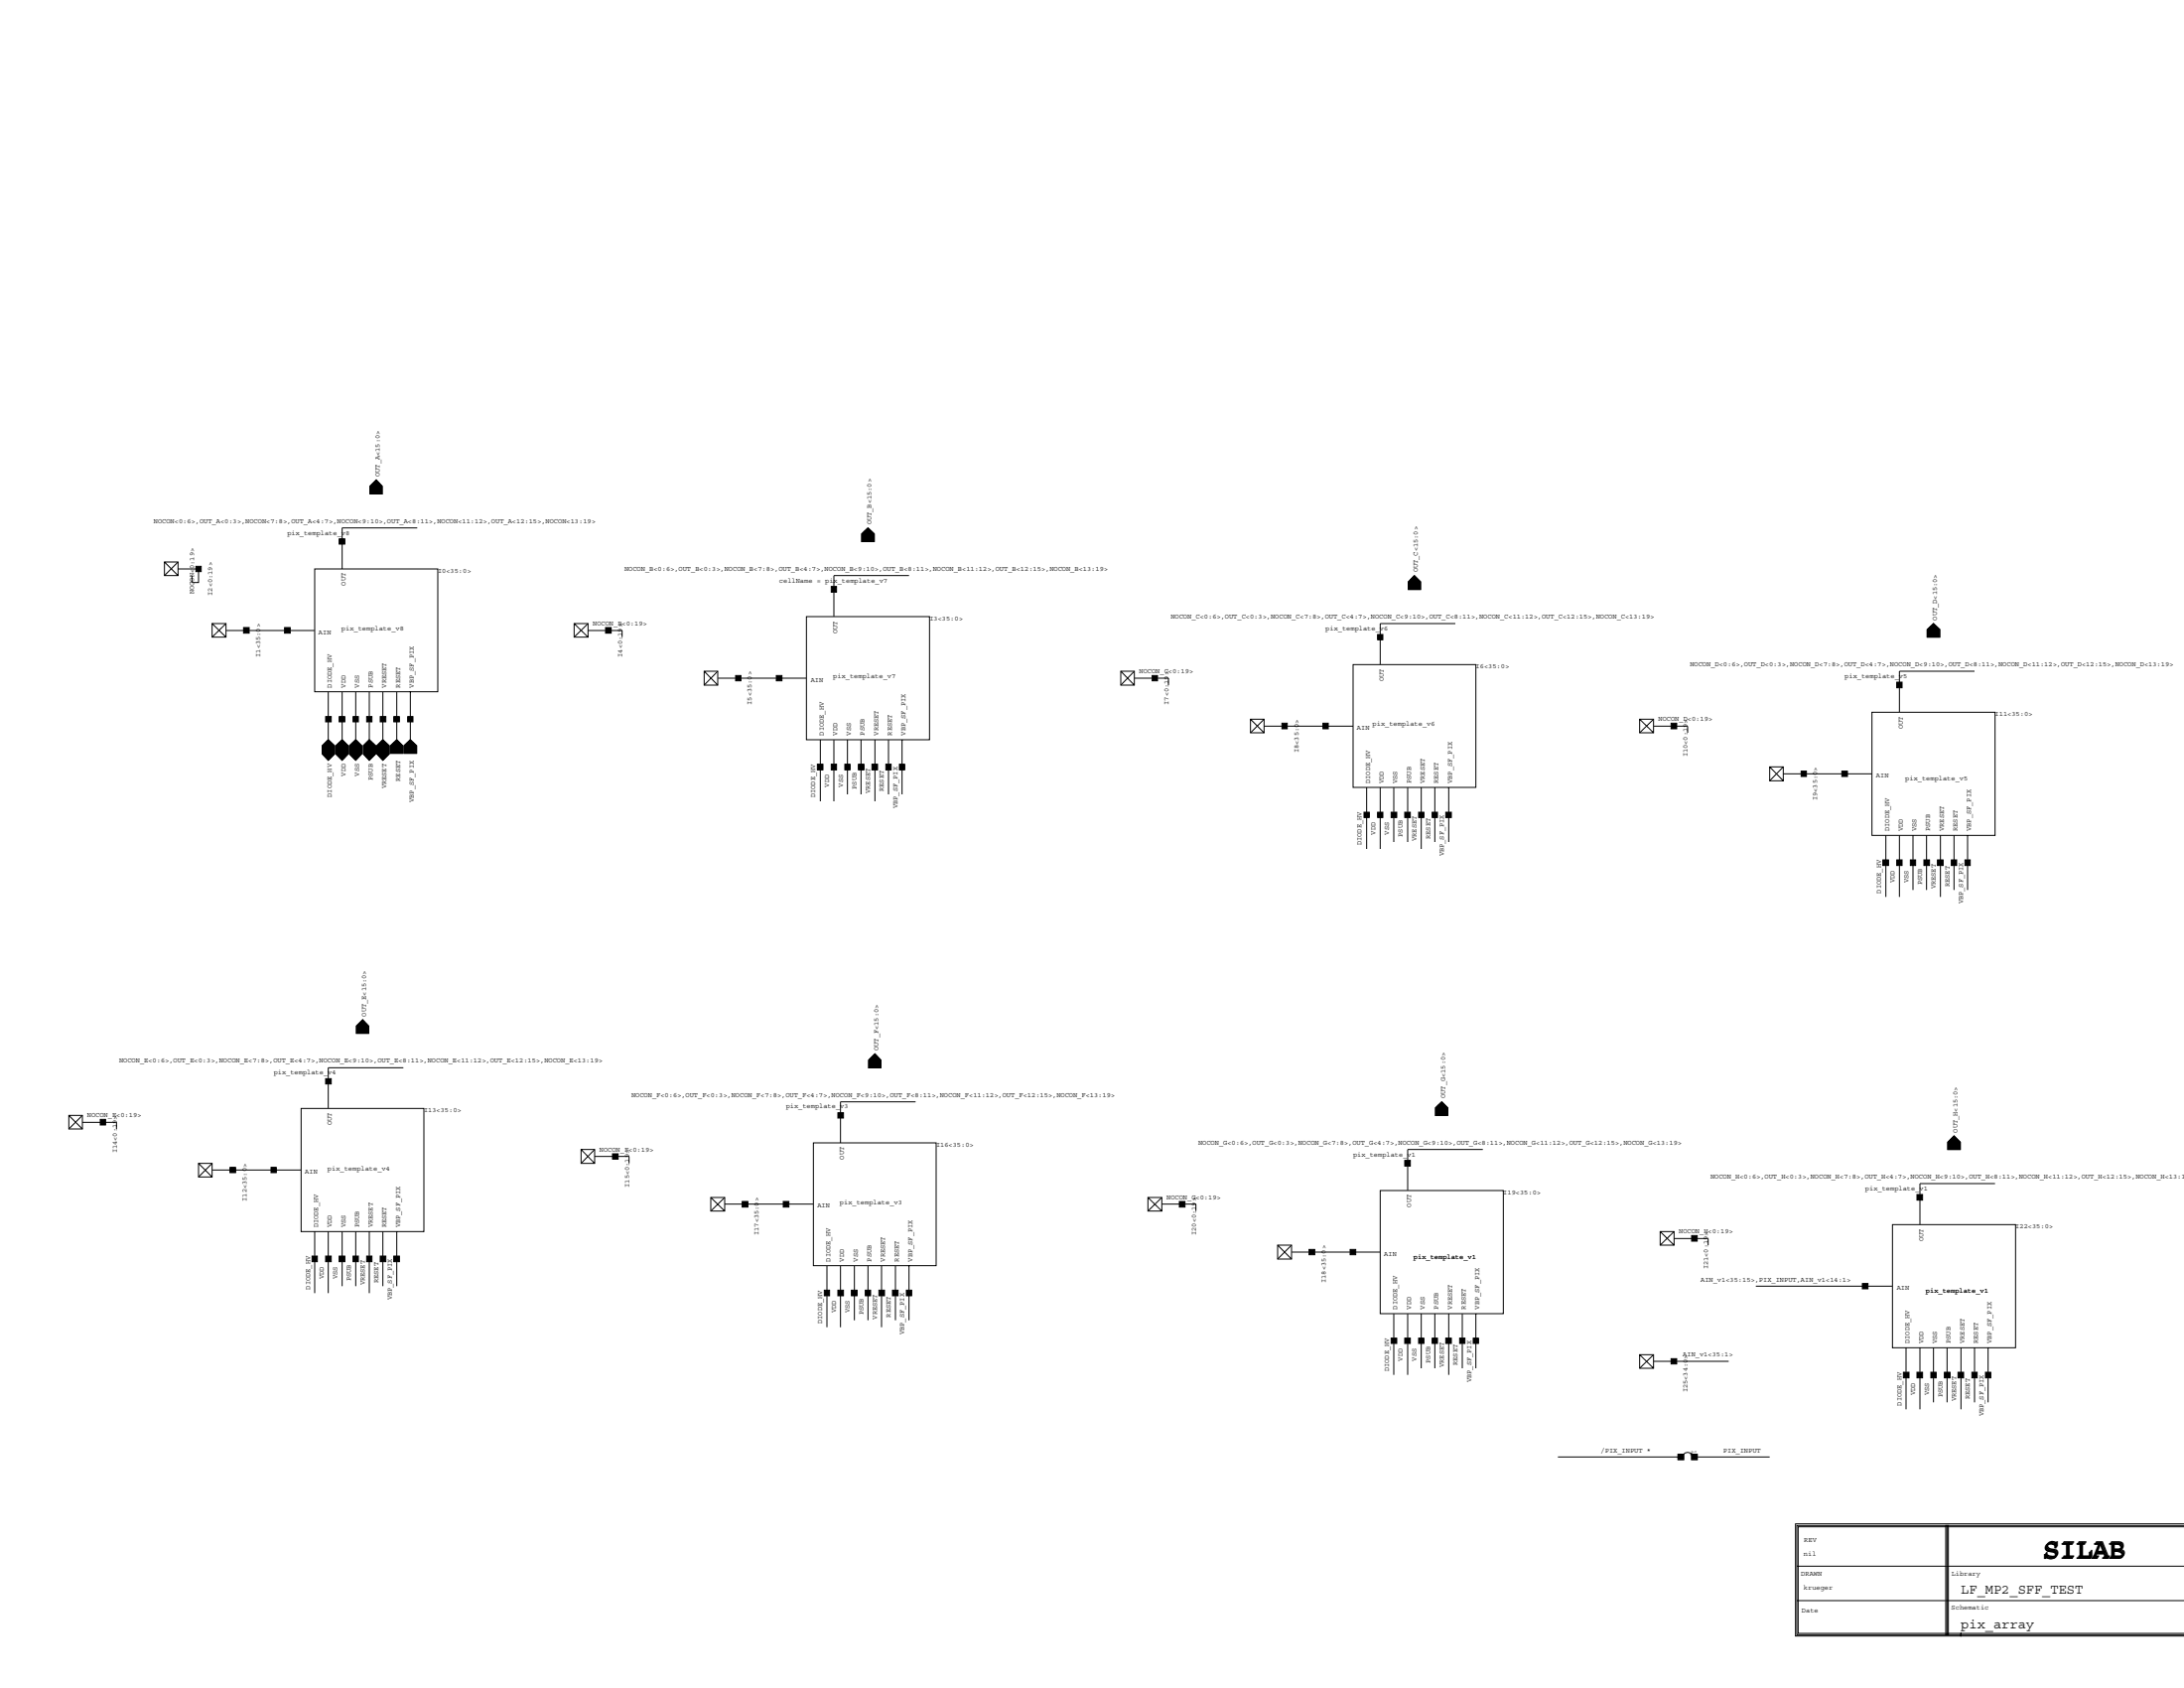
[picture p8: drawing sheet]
<svg xmlns="http://www.w3.org/2000/svg" width="279mm" height="216mm" viewBox="0 0 279 216" stroke-linecap="round" stroke-linejoin="round" font-family="sans-serif">
<g fill="none" stroke="#000" stroke-width=".13">
<path d="M21 71.9h1.8v1.7h-1.8zM21 71.9l1.8 1.7M22.8 72.8h2.6v1.7h-.8v-.9M22.8 71.9l-1.8 1.7M27.1 79.8h1.8v1.7h-1.8zM27.1 79.8l1.8 1.7M28.9 79.8l-1.8 1.7M40.3 72.8h15.7v15.7h-15.7zM47.3 62.2l.8-.8 .8 .8v1h-1.6zM53.4 67.5h-9.6v5.3M73.4 79.8h1.8v1.7h-1.8zM73.4 79.8l1.8 1.7"/>
<path d="M75.2 79.8l-1.8 1.7M103.2 78.9h15.7v15.7h-15.7zM110.2 68.3l.8-.8 .8 .8v1h-1.6zM116.3 73.6h-9.6v5.3M180.9 73.6l.8 .8v1h-1.5v-1zM186.2 79.8h-9.6v5.2M28.9 80.6h11.4M41.2 95.4l.8-.8 .8 .8v1l-.8 .8-.8-.8zM42 88.5v7.9M43 95.4l.8-.8 .7 .8v1l-.7 .8-.8-.8zM43.8 88.5v7.9M44.7 95.4l.8-.8 .8 .8v1l-.8 .8-.8-.8z"/>
<path d="M45.5 88.5v7M46.5 95.4l.7-.8 .8 .8v1l-.8 .8-.7-.8zM47.2 88.5v7M48.2 95.4l.8-.8 .8 .8v1l-.8 .8-.8-.8zM49 88.5v7.9M50 95.4l.8-.8 .7 .8v1h-1.5zM50.8 88.5v7M51.7 95.4l.8-.8 .8 .8v1h-1.6zM52.5 88.5v7M75.2 80.6h4.4v.9M77.5 80.3h.7v.7h-.7zM90.1 85.9h1.7v1.7h-1.7z"/>
<path d="M90.1 85.9l1.7 1.7M91.8 85.9l-1.7 1.7M103.2 86.7h-11.4M104.9 94.6v7.9M106.7 94.6v7.9M108.4 94.6v7M110.2 94.6v7M111.9 94.6v7.9M113.7 94.6v7M115.4 94.6v7M143.4 85.9h1.7v1.7h-1.7zM143.4 85.9l1.7 1.7"/>
<path d="M145.1 86.7h4.4v.9M145.1 85.9l-1.7 1.7M160 92h1.7v1.7h-1.7zM160 92l1.7 1.7M161.7 92.9h11.4M161.7 92l-1.7 1.7M173.1 85h15.7v15.7h-15.7zM209.8 92h1.7v1.7h-1.7zM209.8 92l1.7 1.7M211.5 92.9h4.4v.8M211.5 92l-1.7 1.7M226.4 98.1h1.7v1.8h-1.7z"/>
<path d="M226.4 98.1l1.7 1.8M228.1 99h11.4M228.1 98.1l-1.7 1.8M239.5 91.1h15.7v15.7h-15.7zM246.5 80.5l.9-.7 .8 .7v1h-1.7zM252.6 85.9h-9.6v5.2M174.8 100.7v7.9M176.6 100.7v7.9M178.3 100.7v7M180.1 100.7v7M181.8 100.7v7.9M183.6 100.7v7"/>
<path d="M185.3 100.7v7M241.3 106.8v7.9M243 106.8v7.9M244.7 106.8v7M246.5 106.8v7M248.2 106.8v7.9M250 106.8v7M251.7 106.8v7M45.6 131.2l.8-.8 .8 .8v1h-1.6zM51.6 136.6h-9.6v5.2M111.1 135.6l.8-.8 .8 .8v1h-1.6zM8.8 142.7h1.7v1.7h-1.7z"/>
<path d="M8.8 142.7l1.7 1.7M10.5 143.6h4.4v.8M10.5 142.7l-1.7 1.7M25.4 148.8h1.7v1.7h-1.7zM25.4 148.8l1.7 1.7M27.1 149.6h11.4M27.1 148.8l-1.7 1.7M38.5 141.8h15.7v15.7h-15.7zM40.3 157.5v7.9M42 157.5v7.9M43.8 157.5v7M45.5 157.5v7"/>
<path d="M47.2 157.5v7.9M49 157.5v7M50.8 157.5v7M74.3 147h1.8v1.8h-1.8zM74.3 147l1.8 1.8M76.1 147.9h4.4v.9M76.1 147l-1.8 1.8M90.9 153.2h1.8v1.7h-1.8zM90.9 153.2l1.8 1.7M92.7 154h11.4M92.7 153.2l-1.8 1.7M104.1 146.2h15.7v15.7h-15.7z"/>
<path d="M117.1 140.9h-9.6v5.3M146.9 153.2h1.7v1.7h-1.7zM146.9 153.2l1.7 1.7M148.6 154h4.4v.9M148.6 153.2l-1.7 1.7M163.4 159.3h1.8v1.7h-1.8zM163.4 159.3l1.8 1.7M165.2 159.3l-1.8 1.7M176.6 152.3h15.7v15.7h-15.7zM183.6 141.7l.8-.8 .8 .8v1h-1.6zM189.7 147h-9.6v5.3M212.4 157.5h1.8v1.8h-1.8z"/>
<path d="M212.4 157.5l1.8 1.8M214.2 158.4h4.3v.9M214.2 157.5l-1.8 1.8M242.1 156.6h15.8v15.8h-15.8zM249.2 146.1l.8-.8 .8 .8v.9h-1.6zM255.2 151.4h-9.6v5.2M105.8 161.9v7.9M107.5 161.9v7.9M109.3 161.9v7M111 161.9v7M112.8 161.9v7.9M114.6 161.9v7"/>
<path d="M116.3 161.9v7M165.2 160.1h11.4M178.3 168v7.9M180.1 168v7.9M181.8 168v7M183.6 168v7M185.3 168v7.9M187.1 168v7M188.8 168v7M209.8 173.3h1.7v1.7h-1.7zM209.8 173.3l1.7 1.7M211.5 173.3l-1.7 1.7"/>
<path d="M221.1 174.1h-9.6M224.6 164.5h17.5M243.8 172.4v7.9M245.6 172.4v7.9M247.4 172.4v7M249.1 172.4v7M250.9 172.4v7.9M252.6 172.4v7M254.3 172.4v7M199.3 186.4h15.7M215.4 186a.64 .64 0 0 1 1 0v-.1l-.1 .1h.1M216.8 186.4h9.6"/>
<path d="M248.9 195.1h.4v14h-.4zM249.1 195.1v14M279.4 194.9h-49.7v14.4h21.2v-.4h-20.9v-13.6h49.4M279.4 195.1h-49.5v14h49.5M229.9 204.7h49.5M229.9 200.3h49.5M279.4 208.9h-28.5v.4h28.5"/>
</g>
<g fill="#000" stroke="#000" stroke-width=".13">
<path d="M25.1 72.4h.6v.7h-.6zM43.4 68.9h.7v.7h-.7zM47.3 62.2l.8-.8 .8 .8v1h-1.6zM106.3 75h.7v.7h-.7zM110.2 68.3l.8-.8 .8 .8v1h-1.6zM180.9 73.6l.8 .8v1h-1.5v-1zM31.2 80.3h.7v.7h-.7zM36.4 80.3h.7v.7h-.7zM41.7 91.7h.7v.6h-.7zM41.2 95.4l.8-.8 .8 .8v1l-.8 .8-.8-.8zM43.4 91.7h.7v.6h-.7zM43 95.4l.8-.8 .7 .8v1l-.7 .8-.8-.8z"/>
<path d="M45.2 91.7h.6v.6h-.6zM44.7 95.4l.8-.8 .8 .8v1l-.8 .8-.8-.8zM46.9 91.7h.7v.6h-.7zM47.2 94.6l.8 .8v1l-.8 .8-.7-.8v-1zM48.6 91.7h.8v.6h-.8zM49 94.6l.8 .8v1l-.8 .8-.8-.8v-1zM50.4 91.7h.7v.6h-.7zM50 95.4l.8-.8 .7 .8v1h-1.5zM52.2 91.7h.6v.6h-.6zM51.7 95.4l.8-.8 .8 .8v1h-1.6zM94.1 86.4h.7v.7h-.7zM99.3 86.4h.7v.7h-.7z"/>
<path d="M104.6 97.7h.7v.8h-.7zM106.3 97.7h.7v.8h-.7zM108.1 97.7h.7v.8h-.7zM109.8 97.7h.7v.8h-.7zM111.5 97.7h.8v.8h-.8zM113.3 97.7h.7v.8h-.7zM115.1 97.7h.6v.8h-.6zM147.4 86.4h.7v.7h-.7zM164 92.5h.7v.7h-.7zM169.2 92.5h.7v.7h-.7zM176.2 81.2h.7v.6h-.7zM213.8 92.5h.7v.7h-.7z"/>
<path d="M230.4 98.6h.7v.7h-.7zM235.6 98.6h.7v.7h-.7zM242.7 87.2h.6v.8h-.6zM246.5 80.5l.9-.7 .8 .7v1h-1.7zM174.5 103.9h.7v.7h-.7zM176.2 103.9h.7v.7h-.7zM178 103.9h.7v.7h-.7zM179.7 103.9h.7v.7h-.7zM181.5 103.9h.7v.7h-.7zM183.2 103.9h.7v.7h-.7zM185 103.9h.7v.7h-.7zM240.9 110h.7v.7h-.7z"/>
<path d="M242.7 110h.6v.7h-.6zM244.4 110h.7v.7h-.7zM246.1 110h.7v.7h-.7zM247.9 110h.7v.7h-.7zM249.6 110h.7v.7h-.7zM251.4 110h.7v.7h-.7zM41.7 138h.7v.6h-.7zM45.6 131.2l.8-.8 .8 .8v1h-1.6zM111.1 135.6l.8-.8 .8 .8v1h-1.6zM12.8 143.2h.7v.7h-.7zM29.4 149.3h.7v.7h-.7zM34.7 149.3h.6v.7h-.6z"/>
<path d="M78.4 147.6h.7v.7h-.7zM95 153.7h.7v.7h-.7zM100.2 153.7h.7v.7h-.7zM107.2 142.3h.7v.7h-.7zM150.9 153.7h.7v.7h-.7zM167.5 159.8h.7v.7h-.7zM172.7 159.8h.7v.7h-.7zM179.7 148.4h.7v.7h-.7zM183.6 141.7l.8-.8 .8 .8v1h-1.6zM216.4 158h.7v.7h-.7zM245.2 152.8h.8v.7h-.8zM249.2 146.1l.8-.8 .8 .8v.9h-1.6z"/>
<path d="M39.9 160.7h.7v.7h-.7zM41.7 160.7h.7v.7h-.7zM43.4 160.7h.7v.7h-.7zM45.2 160.7h.6v.7h-.6zM46.9 160.7h.7v.7h-.7zM48.6 160.7h.8v.7h-.8zM50.4 160.7h.7v.7h-.7zM105.5 165h.6v.7h-.6zM107.2 165h.7v.7h-.7zM108.9 165h.7v.7h-.7zM110.7 165h.7v.7h-.7zM112.4 165h.8v.7h-.8z"/>
<path d="M114.2 165h.7v.7h-.7zM116 165h.6v.7h-.6zM178 171.2h.7v.6h-.7zM179.7 171.2h.7v.6h-.7zM181.5 171.2h.7v.6h-.7zM183.2 171.2h.7v.6h-.7zM185 171.2h.7v.6h-.7zM186.7 171.2h.7v.6h-.7zM188.5 171.2h.6v.6h-.6zM213.8 173.8h.7v.7h-.7zM238.3 164.2h.7v.6h-.7zM243.5 175.5h.7v.7h-.7z"/>
<path d="M245.2 175.5h.8v.7h-.8zM247 175.5h.7v.7h-.7zM248.8 175.5h.7v.7h-.7zM250.5 175.5h.7v.7h-.7zM252.3 175.5h.6v.7h-.6zM254 175.5h.7v.7h-.7zM214.7 186h.7v.7h-.7zM216.4 186h.7v.7h-.7z"/>
</g>
<path d="M77.5 80.3h.7v.7h-.7z" fill="#000"/>
<text font-size="3.5" x="261.3" y="199.5">SILAB</text>
<g font-size="1.7">
<text x="250.9" y="203.8">LF_MP2_SFF_TEST</text>
<text x="250.9" y="208.2">pix_array</text>
</g>
<g font-size=".9">
<text x="48.6" y="61" transform="rotate(-90 48.6 61)">OUT_A&lt;15:0&gt;</text>
<text x="19.7" y="66.9">NOCON&lt;0:6&gt;,OUT_A&lt;0:3&gt;,NOCON&lt;7:8&gt;,OUT_A&lt;4:7&gt;,NOCON&lt;9:10&gt;,OUT_A&lt;8:11&gt;,NOCON&lt;11:12&gt;,OUT_A&lt;12:15&gt;,NOCON&lt;13:19&gt;</text>
<text x="36.7" y="68.4">pix_template_v8</text>
<text x="111.5" y="67.1" transform="rotate(-90 111.5 67.1)">OUT_B&lt;15:0&gt;</text>
<text x="24.8" y="76" transform="rotate(-90 24.8 76)">NOCON&lt;0:19&gt;</text>
<text x="27.2" y="76.2" transform="rotate(-90 27.2 76.2)">I2&lt;0:19&gt;</text>
<text x="44.2" y="74.9" transform="rotate(-90 44.2 74.9)">OUT</text>
<text x="56" y="73.2">I0&lt;35:0&gt;</text>
<text x="79.9" y="73">NOCON_B&lt;0:6&gt;,OUT_B&lt;0:3&gt;,NOCON_B&lt;7:8&gt;,OUT_B&lt;4:7&gt;,NOCON_B&lt;9:10&gt;,OUT_B&lt;8:11&gt;,NOCON_B&lt;11:12&gt;,OUT_B&lt;12:15&gt;,NOCON_B&lt;13:19&gt;</text>
<text x="99.7" y="74.5">cellName = pix_template_v7</text>
<text x="181.4" y="73.2" transform="rotate(-90 181.4 73.2)">OUT_C&lt;15:0&gt;</text>
<text x="40.8" y="81.1">AIN</text>
<text x="43.7" y="80.6">pix_template_v8</text>
<text x="75.8" y="80">NOCON_B&lt;0:19&gt;</text>
<text x="107.1" y="81" transform="rotate(-90 107.1 81)">OUT</text>
<text x="118.9" y="79.3">I3&lt;35:0&gt;</text>
<text x="149.8" y="79.1">NOCON_C&lt;0:6&gt;,OUT_C&lt;0:3&gt;,NOCON_C&lt;7:8&gt;,OUT_C&lt;4:7&gt;,NOCON_C&lt;9:10&gt;,OUT_C&lt;8:11&gt;,NOCON_C&lt;11:12&gt;,OUT_C&lt;12:15&gt;,NOCON_C&lt;13:19&gt;</text>
<text x="169.6" y="80.6">pix_template_v6</text>
<text x="247.8" y="79.3" transform="rotate(-90 247.8 79.3)">OUT_D&lt;15:0&gt;</text>
<text x="33.3" y="84.1" transform="rotate(-90 33.3 84.1)">I1&lt;35:0&gt;</text>
<text x="42.4" y="88" transform="rotate(-90 42.4 88)">DIODE_HV</text>
<text x="44.2" y="88" transform="rotate(-90 44.2 88)">VDD</text>
<text x="46" y="88" transform="rotate(-90 46 88)">VSS</text>
<text x="47.7" y="88" transform="rotate(-90 47.7 88)">PSUB</text>
<text x="49.4" y="88" transform="rotate(-90 49.4 88)">VRESET</text>
<text x="51.2" y="88" transform="rotate(-90 51.2 88)">RESET</text>
<text x="52.9" y="88" transform="rotate(-90 52.9 88)">VBP_SF_PIX</text>
<text x="79.6" y="84.1" transform="rotate(-90 79.6 84.1)">I4&lt;0:19&gt;</text>
<text x="103.7" y="87.2">AIN</text>
<text x="106.6" y="86.8">pix_template_v7</text>
<text x="145.7" y="86.1">NOCON_C&lt;0:19&gt;</text>
<text x="177" y="87.1" transform="rotate(-90 177 87.1)">OUT</text>
<text x="188.8" y="85.4">I6&lt;35:0&gt;</text>
<text x="216.2" y="85.3">NOCON_D&lt;0:6&gt;,OUT_D&lt;0:3&gt;,NOCON_D&lt;7:8&gt;,OUT_D&lt;4:7&gt;,NOCON_D&lt;9:10&gt;,OUT_D&lt;8:11&gt;,NOCON_D&lt;11:12&gt;,OUT_D&lt;12:15&gt;,NOCON_D&lt;13:19&gt;</text>
<text x="236" y="86.7">pix_template_v5</text>
<text x="96.2" y="90.1" transform="rotate(-90 96.2 90.1)">I5&lt;35:0&gt;</text>
<text x="105.4" y="94.1" transform="rotate(-90 105.4 94.1)">DIODE_HV</text>
<text x="107.1" y="94.1" transform="rotate(-90 107.1 94.1)">VDD</text>
<text x="108.9" y="94.1" transform="rotate(-90 108.9 94.1)">VSS</text>
<text x="110.6" y="94.1" transform="rotate(-90 110.6 94.1)">PSUB</text>
<text x="112.4" y="94.1" transform="rotate(-90 112.4 94.1)">VRESET</text>
<text x="114.1" y="94.1" transform="rotate(-90 114.1 94.1)">RESET</text>
<text x="115.8" y="94.1" transform="rotate(-90 115.8 94.1)">VBP_SF_PIX</text>
<text x="149.5" y="90.1" transform="rotate(-90 149.5 90.1)">I7&lt;0:19&gt;</text>
<text x="173.6" y="93.3">AIN</text>
<text x="175.6" y="92.9">pix_template_v6</text>
<text x="212.2" y="92.2">NOCON_D&lt;0:19&gt;</text>
<text x="243.4" y="93.3" transform="rotate(-90 243.4 93.3)">OUT</text>
<text x="255.2" y="91.5">I11&lt;35:0&gt;</text>
<text x="42.4" y="102" transform="rotate(-90 42.4 102)">DIODE_HV</text>
<text x="44.2" y="99.3" transform="rotate(-90 44.2 99.3)">VDD</text>
<text x="46" y="99.3" transform="rotate(-90 46 99.3)">VSS</text>
<text x="47.7" y="99.8" transform="rotate(-90 47.7 99.8)">PSUB</text>
<text x="49.4" y="100.9" transform="rotate(-90 49.4 100.9)">VRESET</text>
<text x="51.2" y="99.9" transform="rotate(-90 51.2 99.9)">RESET</text>
<text x="106" y="100.7" transform="rotate(-90 106 100.7)">VDD</text>
<text x="107.8" y="100.7" transform="rotate(-90 107.8 100.7)">VSS</text>
<text x="109.6" y="100.9" transform="rotate(-90 109.6 100.9)">PSUB</text>
<text x="111.3" y="101.5" transform="rotate(-90 111.3 101.5)">VRESET</text>
<text x="113" y="101.2" transform="rotate(-90 113 101.2)">RESET</text>
<text x="166.1" y="96.3" transform="rotate(-90 166.1 96.3)">I8&lt;35:0&gt;</text>
<text x="175.3" y="100.2" transform="rotate(-90 175.3 100.2)">DIODE_HV</text>
<text x="177" y="100.2" transform="rotate(-90 177 100.2)">VDD</text>
<text x="178.8" y="100.2" transform="rotate(-90 178.8 100.2)">VSS</text>
<text x="180.5" y="100.2" transform="rotate(-90 180.5 100.2)">PSUB</text>
<text x="182.3" y="100.2" transform="rotate(-90 182.3 100.2)">VRESET</text>
<text x="184" y="100.2" transform="rotate(-90 184 100.2)">RESET</text>
<text x="185.8" y="100.2" transform="rotate(-90 185.8 100.2)">VBP_SF_PIX</text>
<text x="215.9" y="96.8" transform="rotate(-90 215.9 96.8)">I10&lt;0:19&gt;</text>
<text x="240" y="99.4">AIN</text>
<text x="243.7" y="99.8">pix_template_v5</text>
<text x="52.9" y="102.6" transform="rotate(-90 52.9 102.6)">VBP_SF_PIX</text>
<text x="104.3" y="102" transform="rotate(-90 104.3 102)">DIODE_HV</text>
<text x="114.8" y="103.4" transform="rotate(-90 114.8 103.4)">VBP_SF_PIX</text>
<text x="176" y="106.8" transform="rotate(-90 176 106.8)">VDD</text>
<text x="177.7" y="106.8" transform="rotate(-90 177.7 106.8)">VSS</text>
<text x="179.5" y="107" transform="rotate(-90 179.5 107)">PSUB</text>
<text x="181.2" y="107.6" transform="rotate(-90 181.2 107.6)">VRESET</text>
<text x="183" y="107.3" transform="rotate(-90 183 107.3)">RESET</text>
<text x="232.5" y="102.4" transform="rotate(-90 232.5 102.4)">I9&lt;35:0&gt;</text>
<text x="241.7" y="106.3" transform="rotate(-90 241.7 106.3)">DIODE_HV</text>
<text x="243.4" y="106.3" transform="rotate(-90 243.4 106.3)">VDD</text>
<text x="245.2" y="106.3" transform="rotate(-90 245.2 106.3)">VSS</text>
<text x="246.9" y="106.3" transform="rotate(-90 246.9 106.3)">PSUB</text>
<text x="248.7" y="106.3" transform="rotate(-90 248.7 106.3)">VRESET</text>
<text x="250.4" y="106.3" transform="rotate(-90 250.4 106.3)">RESET</text>
<text x="252.2" y="106.3" transform="rotate(-90 252.2 106.3)">VBP_SF_PIX</text>
<text x="174.2" y="108.1" transform="rotate(-90 174.2 108.1)">DIODE_HV</text>
<text x="184.7" y="109.5" transform="rotate(-90 184.7 109.5)">VBP_SF_PIX</text>
<text x="242.4" y="112.9" transform="rotate(-90 242.4 112.9)">VDD</text>
<text x="244.1" y="112.9" transform="rotate(-90 244.1 112.9)">VSS</text>
<text x="245.9" y="113.2" transform="rotate(-90 245.9 113.2)">PSUB</text>
<text x="247.6" y="113.7" transform="rotate(-90 247.6 113.7)">VRESET</text>
<text x="249.4" y="113.4" transform="rotate(-90 249.4 113.4)">RESET</text>
<text x="240.6" y="114.2" transform="rotate(-90 240.6 114.2)">DIODE_HV</text>
<text x="251.1" y="115.6" transform="rotate(-90 251.1 115.6)">VBP_SF_PIX</text>
<text x="46.8" y="130" transform="rotate(-90 46.8 130)">OUT_E&lt;15:0&gt;</text>
<text x="15.2" y="135.9">NOCON_E&lt;0:6&gt;,OUT_E&lt;0:3&gt;,NOCON_E&lt;7:8&gt;,OUT_E&lt;4:7&gt;,NOCON_E&lt;9:10&gt;,OUT_E&lt;8:11&gt;,NOCON_E&lt;11:12&gt;,OUT_E&lt;12:15&gt;,NOCON_E&lt;13:19&gt;</text>
<text x="35" y="137.4">pix_template_v4</text>
<text x="112.4" y="134.4" transform="rotate(-90 112.4 134.4)">OUT_F&lt;15:0&gt;</text>
<text x="11.2" y="142.9">NOCON_E&lt;0:19&gt;</text>
<text x="42.4" y="143.9" transform="rotate(-90 42.4 143.9)">OUT</text>
<text x="54.2" y="142.2">I13&lt;35:0&gt;</text>
<text x="80.8" y="140.3">NOCON_F&lt;0:6&gt;,OUT_F&lt;0:3&gt;,NOCON_F&lt;7:8&gt;,OUT_F&lt;4:7&gt;,NOCON_F&lt;9:10&gt;,OUT_F&lt;8:11&gt;,NOCON_F&lt;11:12&gt;,OUT_F&lt;12:15&gt;,NOCON_F&lt;13:19&gt;</text>
<text x="100.5" y="141.8">pix_template_v3</text>
<text x="184.9" y="140.5" transform="rotate(-90 184.9 140.5)">OUT_G&lt;15:0&gt;</text>
<text x="14.9" y="147.5" transform="rotate(-90 14.9 147.5)">I14&lt;0:19&gt;</text>
<text x="41.9" y="149.7">pix_template_v4</text>
<text x="76.7" y="147.3">NOCON_F&lt;0:19&gt;</text>
<text x="108" y="148.3" transform="rotate(-90 108 148.3)">OUT</text>
<text x="119.8" y="146.6">I16&lt;35:0&gt;</text>
<text x="153.3" y="146.4">NOCON_G&lt;0:6&gt;,OUT_G&lt;0:3&gt;,NOCON_G&lt;7:8&gt;,OUT_G&lt;4:7&gt;,NOCON_G&lt;9:10&gt;,OUT_G&lt;8:11&gt;,NOCON_G&lt;11:12&gt;,OUT_G&lt;12:15&gt;,NOCON_G&lt;13:19&gt;</text>
<text x="173.1" y="147.9">pix_template_v1</text>
<text x="250.4" y="144.9" transform="rotate(-90 250.4 144.9)">OUT_H&lt;15:0&gt;</text>
<text x="31.5" y="153.6" transform="rotate(-90 31.5 153.6)">I12&lt;35:0&gt;</text>
<text x="39" y="150.1">AIN</text>
<text x="80.5" y="151.9" transform="rotate(-90 80.5 151.9)">I15&lt;0:19&gt;</text>
<text x="104.6" y="154.5">AIN</text>
<text x="107.4" y="154">pix_template_v3</text>
<text x="149.2" y="153.4">NOCON_G&lt;0:19&gt;</text>
<text x="180.5" y="154.4" transform="rotate(-90 180.5 154.4)">OUT</text>
<text x="192.3" y="152.7">I19&lt;35:0&gt;</text>
<text x="218.8" y="150.8">NOCON_H&lt;0:6&gt;,OUT_H&lt;0:3&gt;,NOCON_H&lt;7:8&gt;,OUT_H&lt;4:7&gt;,NOCON_H&lt;9:10&gt;,OUT_H&lt;8:11&gt;,NOCON_H&lt;11:12&gt;,OUT_H&lt;12:15&gt;,NOCON_H&lt;13:1</text>
<text x="238.6" y="152.3">pix_template_v1</text>
<text x="40.7" y="157" transform="rotate(-90 40.7 157)">DIODE_HV</text>
<text x="42.4" y="157" transform="rotate(-90 42.4 157)">VDD</text>
<text x="44.2" y="157" transform="rotate(-90 44.2 157)">VSS</text>
<text x="46" y="157" transform="rotate(-90 46 157)">PSUB</text>
<text x="47.7" y="157" transform="rotate(-90 47.7 157)">VRESET</text>
<text x="49.4" y="157" transform="rotate(-90 49.4 157)">RESET</text>
<text x="51.2" y="157" transform="rotate(-90 51.2 157)">VBP_SF_PIX</text>
<text x="97.1" y="158" transform="rotate(-90 97.1 158)">I17&lt;35:0&gt;</text>
<text x="106.2" y="161.4" transform="rotate(-90 106.2 161.4)">DIODE_HV</text>
<text x="108" y="161.4" transform="rotate(-90 108 161.4)">VDD</text>
<text x="109.7" y="161.4" transform="rotate(-90 109.7 161.4)">VSS</text>
<text x="111.5" y="161.4" transform="rotate(-90 111.5 161.4)">PSUB</text>
<text x="113.2" y="161.4" transform="rotate(-90 113.2 161.4)">VRESET</text>
<text x="115" y="161.4" transform="rotate(-90 115 161.4)">RESET</text>
<text x="116.7" y="161.4" transform="rotate(-90 116.7 161.4)">VBP_SF_PIX</text>
<text x="153" y="158" transform="rotate(-90 153 158)">I20&lt;0:19&gt;</text>
<text x="177.1" y="160.6">AIN</text>
<text x="180.8" y="161">pix_template_v1</text>
<text x="214.8" y="157.8">NOCON_H&lt;0:19&gt;</text>
<text x="246.1" y="158.8" transform="rotate(-90 246.1 158.8)">OUT</text>
<text x="257.9" y="157.1">I22&lt;35:0&gt;</text>
<text x="39.7" y="164.9" transform="rotate(-90 39.7 164.9)">DIODE_HV</text>
<text x="41.4" y="163.6" transform="rotate(-90 41.4 163.6)">VDD</text>
<text x="43.1" y="163.6" transform="rotate(-90 43.1 163.6)">VSS</text>
<text x="44.9" y="163.8" transform="rotate(-90 44.9 163.8)">PSUB</text>
<text x="46.7" y="164.4" transform="rotate(-90 46.7 164.4)">VRESET</text>
<text x="48.4" y="164.1" transform="rotate(-90 48.4 164.1)">RESET</text>
<text x="50.1" y="166.3" transform="rotate(-90 50.1 166.3)">VBP_SF_PIX</text>
<text x="106.9" y="167.9" transform="rotate(-90 106.9 167.9)">VDD</text>
<text x="108.7" y="167.9" transform="rotate(-90 108.7 167.9)">VSS</text>
<text x="169.6" y="164.1" transform="rotate(-90 169.6 164.1)">I18&lt;35:0&gt;</text>
<text x="178.8" y="167.5" transform="rotate(-90 178.8 167.5)">DIODE_HV</text>
<text x="180.5" y="167.5" transform="rotate(-90 180.5 167.5)">VDD</text>
<text x="182.3" y="167.5" transform="rotate(-90 182.3 167.5)">VSS</text>
<text x="184" y="167.5" transform="rotate(-90 184 167.5)">PSUB</text>
<text x="185.8" y="167.5" transform="rotate(-90 185.8 167.5)">VRESET</text>
<text x="187.5" y="167.5" transform="rotate(-90 187.5 167.5)">RESET</text>
<text x="189.3" y="167.5" transform="rotate(-90 189.3 167.5)">VBP_SF_PIX</text>
<text x="217.6" y="163.9">AIN_v1&lt;35:15&gt;,PIX_INPUT,AIN_v1&lt;14:1&gt;</text>
<text x="218.5" y="162.4" transform="rotate(-90 218.5 162.4)">I21&lt;0:19&gt;</text>
<text x="242.7" y="165">AIN</text>
<text x="246.4" y="165.4">pix_template_v1</text>
<text x="105.2" y="169.3" transform="rotate(-90 105.2 169.3)">DIODE_HV</text>
<text x="110.4" y="168.2" transform="rotate(-90 110.4 168.2)">PSUB</text>
<text x="112.2" y="168.7" transform="rotate(-90 112.2 168.7)">VRESET</text>
<text x="113.9" y="168.5" transform="rotate(-90 113.9 168.5)">RESET</text>
<text x="115.7" y="170.7" transform="rotate(-90 115.7 170.7)">VBP_SF_PIX</text>
<text x="215.3" y="173.5">AIN_v1&lt;35:1&gt;</text>
<text x="244.3" y="171.8" transform="rotate(-90 244.3 171.8)">DIODE_HV</text>
<text x="246.1" y="171.8" transform="rotate(-90 246.1 171.8)">VDD</text>
<text x="247.8" y="171.8" transform="rotate(-90 247.8 171.8)">VSS</text>
<text x="249.5" y="171.8" transform="rotate(-90 249.5 171.8)">PSUB</text>
<text x="251.3" y="171.8" transform="rotate(-90 251.3 171.8)">VRESET</text>
<text x="253" y="171.8" transform="rotate(-90 253 171.8)">RESET</text>
<text x="254.8" y="171.8" transform="rotate(-90 254.8 171.8)">VBP_SF_PIX</text>
<text x="177.7" y="175.4" transform="rotate(-90 177.7 175.4)">DIODE_HV</text>
<text x="179.5" y="174.1" transform="rotate(-90 179.5 174.1)">VDD</text>
<text x="181.2" y="174.1" transform="rotate(-90 181.2 174.1)">VSS</text>
<text x="183" y="174.3" transform="rotate(-90 183 174.3)">PSUB</text>
<text x="184.7" y="174.9" transform="rotate(-90 184.7 174.9)">VRESET</text>
<text x="186.4" y="174.6" transform="rotate(-90 186.4 174.6)">RESET</text>
<text x="188.2" y="176.8" transform="rotate(-90 188.2 176.8)">VBP_SF_PIX</text>
<text x="215.9" y="178.1" transform="rotate(-90 215.9 178.1)">I25&lt;34:0&gt;</text>
<text x="243.2" y="179.8" transform="rotate(-90 243.2 179.8)">DIODE_HV</text>
<text x="245" y="178.4" transform="rotate(-90 245 178.4)">VDD</text>
<text x="246.8" y="178.4" transform="rotate(-90 246.8 178.4)">VSS</text>
<text x="248.5" y="178.7" transform="rotate(-90 248.5 178.7)">PSUB</text>
<text x="250.2" y="179.2" transform="rotate(-90 250.2 179.2)">VRESET</text>
<text x="252" y="179" transform="rotate(-90 252 179)">RESET</text>
<text x="204.8" y="185.8">/PIX_INPUT *</text>
<text x="220.5" y="185.8">PIX_INPUT</text>
<text x="253.7" y="181.2" transform="rotate(-90 253.7 181.2)">VBP_SF_PIX</text>
<text x="230.8" y="197.3">REV</text>
<text x="230.4" y="201.5">DRAWN</text>
<text x="230.8" y="203.4">krueger</text>
<text x="230.8" y="199">nil</text>
<text x="249.6" y="201.5">Library</text>
<text x="230.5" y="206.2">Date</text>
<text x="249.6" y="205.9">Schematic</text>
</g>
<text font-size=".4" x="216.3" y="185.8">0=0</text>
</svg>
